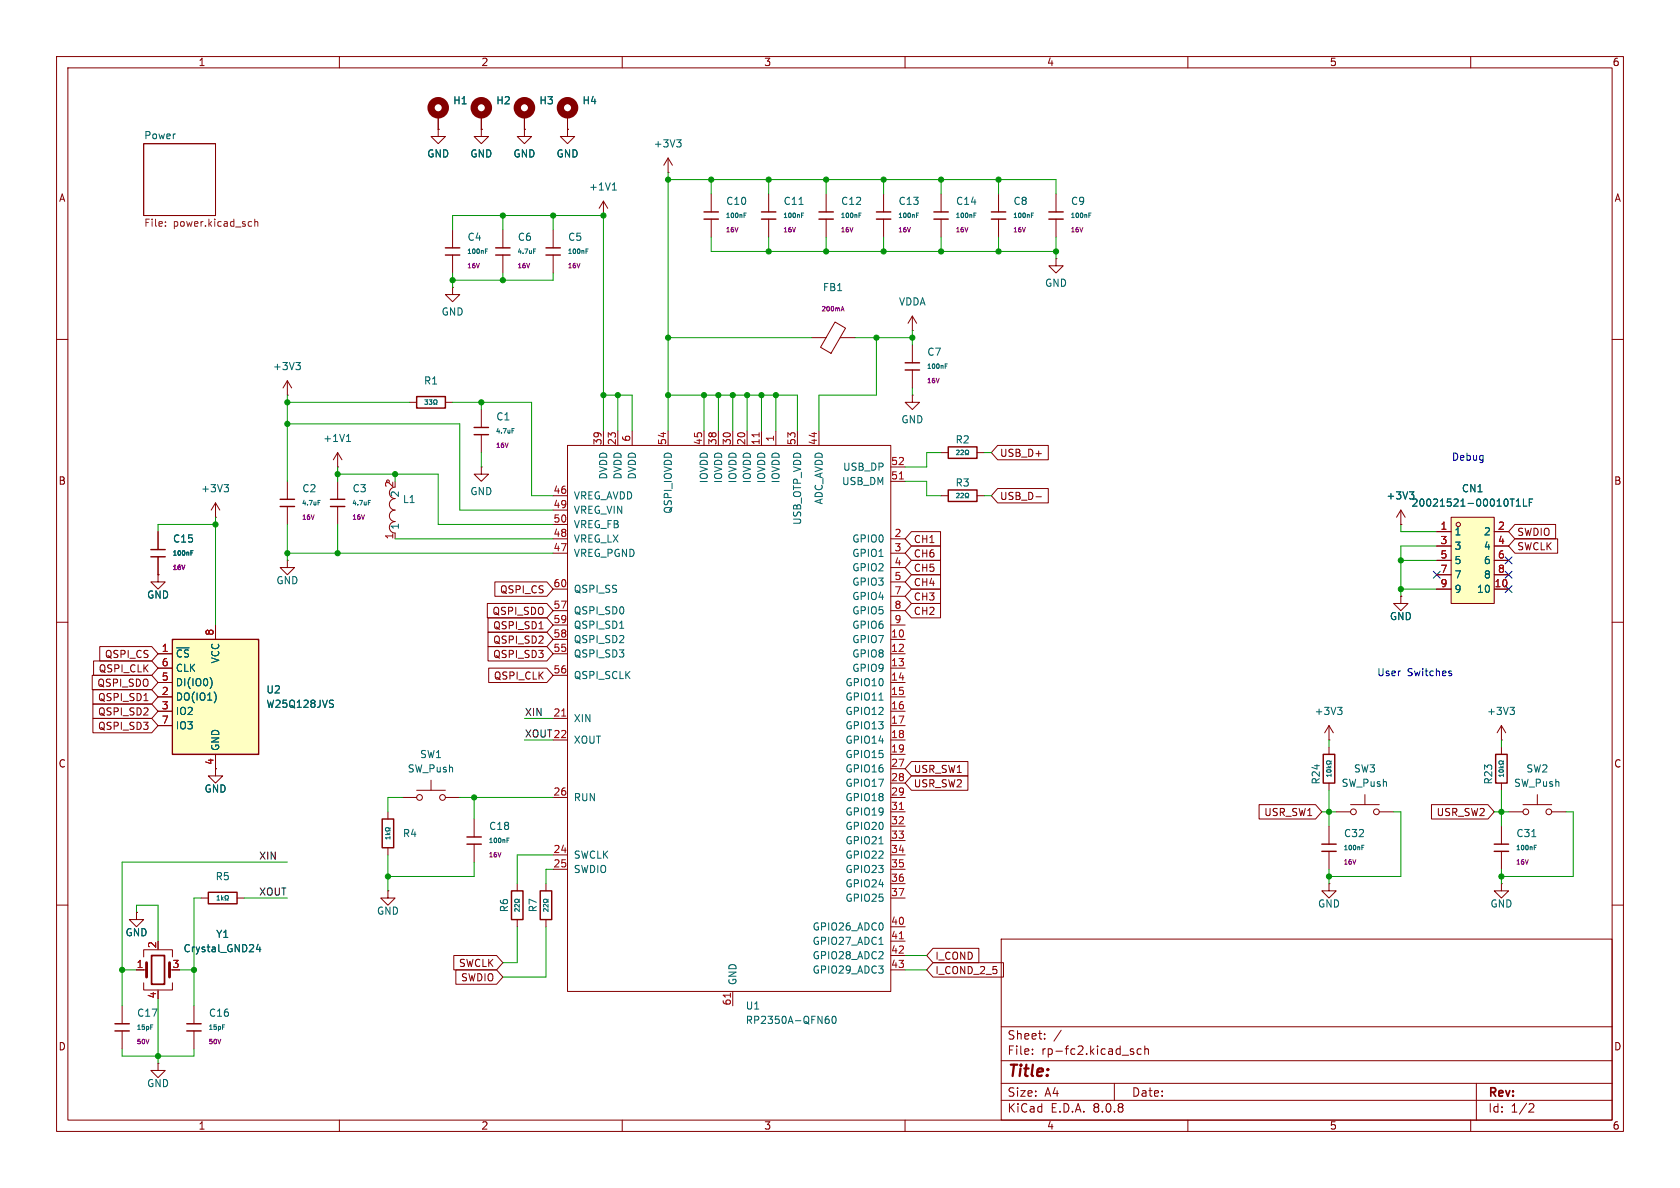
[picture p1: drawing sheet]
<svg xmlns="http://www.w3.org/2000/svg" width="297mm" height="210mm" viewBox="0 0 297 210" stroke-linecap="round" stroke-linejoin="round" font-family="sans-serif">
<g fill="none" stroke="#840000" stroke-width=".18">
<path d="M10 10h277v190h-277zM12 12h273v186h-273zM60 10v2M110 10v2M160 10v2M210 10v2M260 10v2M25.4 25.4h12.7v12.7h-12.7zM10 60h2M72.4 71.1h1.3M78.7 71.1h1.3M85.1 72.4v3.2"/>
<path d="M85.1 76.8v3.2M161.3 69.9v1.2h1.3l-1.3 1.3-1.3-1.3h1.3M161.3 69.9h.1M285 60h2M27.9 94v3.2M27.9 98.4v3.2M50.8 99.1v1.2h1.3l-1.3 1.3-1.3-1.3h1.3M50.8 99.1h.1M50.8 85.1v3.2M50.8 89.5v3.2M59.7 82.6h.1M59.7 80v2.6"/>
<path d="M59.7 85.1v3.2M59.7 89.5v3.2M59.7 80l-.8 1.3M59.7 80l.8 1.3M69.8 92.2a1.02 1.02 0 0 0-1 1 1.02 1.02 0 0 0 1.1 1M69.8 90.2a1.02 1.02 0 0 0-1 1 1.02 1.02 0 0 0 1.1 1M69.8 88.1a1.02 1.02 0 0 0-1 1.1 1.02 1.02 0 0 0 1.1 1M69.8 86.1a1.02 1.02 0 0 0-1 1 1.02 1.02 0 0 0 1.1 1M85.1 82.6v1.2h1.3l-1.3 1.3-1.3-1.3h1.3M85.1 82.6h.1M247.6 92.7h.1M247.6 90.2l-.7 1.2"/>
<path d="M247.6 90.2v2.5M247.6 90.2l.8 1.2M10 110h2M27.9 101.6v1.3h1.3l-1.3 1.2-1.2-1.2h1.2M27.9 101.6h.1M247.6 105.4v1.3h1.3l-1.3 1.3-1.2-1.3h1.2M247.6 105.4h.1M285 110h2M265.4 132.1v1.3M265.4 138.4v1.3M35.6 158.8h1.2M41.9 158.8h1.3"/>
<path d="M68.6 157.5v1.3h1.2l-1.2 1.2-1.3-1.2h1.3M68.6 157.5h.1M83.8 144.8v3.2M83.8 149.2v3.2M91.4 156.2v1.3M96.5 156.2v1.3M10 160h2M91.4 162.6v1.2M96.5 162.6v1.2M177 166h108v32h-108zM285 160h2M60 198v2"/>
<path d="M110 198v2M160 198v2M177 194.5h108M177 191.5h108M177 187.5h108M177 181.5h108M182.5 186.3v.1M182.5 185.5v.1M184.7 183.6v.1M184.7 182.8v.1M187.6 182.1l-1.3 2M197 191.5v3"/>
<path d="M199.9 185.8l.5 .2 .1 .2-.3 .2-.4-.1M199.9 185.5h.5M201.7 185.5l-.4-.1-.3 .3v.4l.2 .2h.5M202.4 185.5l.2-.1 .4 .1v.9M202.4 184.9v1.5M210 198v2M260 198v2M261 191.5v6.5M270.5 195.1l.5 .1 .2 .3-1 1.1h1"/>
</g>
<path d="M29.2 39.9v.1M29.2 39.2v.1M44.1 39.2h.4M44.5 39.9l-.4 .1M45 39.3l.2-.1h.3l.1 .8M45 38.7v1.3" fill="none" stroke="#725600" stroke-width=".18"/>
<g fill="none" stroke="#840000" stroke-width=".25">
<path d="M73.7 70.1h5v2h-5zM83.8 76.8h2.6M83.8 75.6h2.6M26.7 98.4h2.5M26.7 97.2h2.5M49.5 89.5h2.6M49.5 88.3h2.6M58.4 89.5h2.6M58.4 88.3h2.6M264.4 133.4h2v5h-2zM36.8 157.7h5.1v2.1h-5.1zM82.5 149.2h2.6"/>
<path d="M82.5 148h2.6M90.4 157.5h2.1v5.1h-2.1zM95.5 157.5h2v5.1h-2z"/>
</g>
<g fill="none" stroke="#006464" stroke-width=".18">
<path d="M61.3 78h.7M61.4 77.1l.2-.3v1.2M75.1 70.7h.5l-.3 .3 .3 .1v.3M75.1 71.4h.4M75.6 71.4h-.1M75.9 70.7h.5l-.3 .3 .2 .1v.3h-.4M76.7 71.5h.1v-.2a.34 .34 0 0 1-.1-.4 .34 .34 0 0 1 .5-.2l.1 .4-.2 .4h.2M90.5 76.1h.3M90.5 75.8h.4M33.7 97.7h.3M33.7 97.4h.4M56.2 88.8h.3"/>
<path d="M56.2 88.5h.4M65.1 88.8h.3M65.1 88.5h.4M249.2 86.9h.7l-.4 .5M249.7 87.4l.2 .3v.3M265 135.7h.8M265 136.2a.39 .39 0 0 1 .5-.2 .39 .39 0 0 1 .3 .4 .39 .39 0 0 1-.5 .2 .39 .39 0 0 1-.3-.4zM265.3 135.4l.3 .3M265.8 134.5v.2h-.2a.34 .34 0 0 0-.4-.2 .34 .34 0 0 0-.2 .5l.4 .1 .4-.2v.2M265.8 136.8v.5M265.8 137.1h-.8l.2 .2M265.8 135.4l-.3 .2"/>
<path d="M38.4 159.1h.4M38.4 158.5l.2-.2v.8M39.2 158.3v.8M39.2 158.8l.3 .3M39.5 158.6l-.3 .3M39.8 159.1h.2v-.1a.34 .34 0 0 1-.2-.5 .34 .34 0 0 1 .5-.1l.1 .3-.2 .4h.2M89.6 148.5h.3M89.6 148.2h.4M91.8 159.9v.5l-.6-.5-.2 .1 .1 .3M91.8 159v.1h-.2a.34 .34 0 0 0-.4-.1 .34 .34 0 0 0-.2 .4l.4 .2 .4-.2v.2M96.9 159v.1h-.2a.34 .34 0 0 0-.4-.1 .34 .34 0 0 0-.2 .4l.4 .2 .4-.2v.2M96.9 159.9v.5l-.6-.5-.2 .1 .1 .3"/>
<path d="M91.8 160.6v.5l-.6-.5-.2 .2 .1 .3M96.9 160.6v.5l-.6-.5-.2 .2 .1 .3"/>
</g>
<path d="M30.5 113h15.2v20.4h-15.2z" fill="#ffffc2"/>
<path d="M87.6 45.1h2.6M87.6 43.8h2.6M30.5 113h15.2v20.4h-15.2zM233.9 133.4h2.1v5h-2.1zM233.7 150.5h2.5M233.7 149.2h2.5" fill="none" stroke="#840000" stroke-width=".25"/>
<g fill="none" stroke="#840000" stroke-width=".18">
<path d="M100.3 22.9v1.2h1.3l-1.3 1.3-1.2-1.3h1.2M100.3 22.9h.1M100.3 20.3v2.6M106.7 38.1h.1M106.7 35.6l-.8 1.2M106.7 35.6v2.5M106.7 35.6l.7 1.2M118.1 30.5h.1M118.1 27.9l-.8 1.3M118.1 27.9v2.6M118.1 27.9l.8 1.3M88.9 40.6v3.2"/>
<path d="M88.9 45.1v3.2M27.9 115.6h2.6M27.9 118.1h2.6M38.1 110.5v2.5M27.9 123.2h2.6M27.9 125.7h2.6M27.9 120.7h2.6M27.9 128.3h2.6M38.1 133.4v3.8h1.3l-1.3 1.2-1.3-1.2h1.3M234.9 130.8h.1M234.9 128.3l-.7 1.2M234.9 128.3v2.5"/>
<path d="M234.9 132.1v1.3M234.9 138.4v1.3M234.9 128.3l.8 1.2M234.9 156.2v1.3h1.3l-1.3 1.3-1.2-1.3h1.2M234.9 156.2h.1M234.9 146.1v3.1M234.9 150.5v3.2M236.2 143.5h2.6M238.8 142.2h5M241.3 140.5v1.7M243.8 143.5h2.6M265.4 156.2v1.3h1.3l-1.3 1.3-1.2-1.3h1.2"/>
<path d="M265.4 156.2h.1"/>
<circle cx="239.3" cy="143.5" r=".51"/>
<circle cx="243.3" cy="143.5" r=".51"/>
</g>
<g fill="none" stroke="#006464" stroke-width=".18">
<path d="M108.3 33.6h.7M108.4 32.6l.2-.3v1.3M119.6 24.7h.8l-.4 .5M120.2 25.2l.2 .2v.3l-.2 .3M94.3 44.4h.3M94.3 44h.4M37.2 119.8a1.49 1.49 0 0 1 0 1.9M38.2 122.9v.8M58.5 123.8h.5M58.7 124.4l.3 .3-.3 .3M234.5 135.7h.8M234.6 136.2a.39 .39 0 0 1 .4-.2 .39 .39 0 0 1 .3 .4 .39 .39 0 0 1-.5 .2 .39 .39 0 0 1-.2-.4z"/>
<path d="M234.8 135.4l.3 .3M235.3 134.5v.2h-.1a.34 .34 0 0 0-.5-.2 .34 .34 0 0 0-.1 .5l.3 .1 .4-.2v.2M235.3 136.8v.5M235.3 137.1h-.8l.2 .2M235.3 135.4l-.3 .2M236.5 125h.7l-.4 .5M237 125.5l.2 .3v.3l-.2 .2M240.8 149.8h.2M240.8 149.4h.3"/>
</g>
<circle cx="100.3" cy="19" r="1.27" fill="none" stroke="#840000" stroke-width="1.3"/>
<path d="M256.5 91.4h7.7v15.3h-7.7z" fill="#ffffc2"/>
<g fill="none" stroke="#840000" stroke-width=".18">
<path d="M77.5 22.9v1.2h1.2l-1.2 1.3-1.3-1.3h1.3M77.5 22.9h.1M77.5 20.3v2.6M85.1 22.9v1.2h1.3l-1.3 1.3-1.3-1.3h1.3M85.1 22.9h.1M85.1 20.3v2.6M92.7 22.9v1.2h1.3l-1.3 1.3-1.3-1.3h1.3M92.7 22.9h.1M92.7 20.3v2.6M100.3 22.9h.1M100.3 20.3v2.6M125.7 34.3v3.2"/>
<path d="M125.7 38.7v3.2M135.9 34.3v3.2M135.9 38.7v3.2M146 34.3v3.2M146 38.7v3.2M156.2 34.3v3.2M156.2 38.7v3.2M166.4 34.3v3.2M166.4 38.7v3.2M176.5 34.3v3.2M176.5 38.7v3.2M186.7 34.3v3.2"/>
<path d="M186.7 38.7v3.2M80 50.8v1.3h1.3l-1.3 1.2-1.3-1.2h1.3M80 50.8h.1M80 40.6v3.2M80 45.1v3.2M97.8 40.6v3.2M97.8 45.1v3.2M143.5 59.7h2.5M147.6 56.9l1.9 1.1-2.6 4.5-1.8-1.1zM148.5 59.7h2.6M161.3 58.4h.1M161.3 55.9v2.5"/>
<path d="M161.3 55.9l-.8 1.3M161.3 55.9l.8 1.3M186.7 45.7v1.3h1.3l-1.3 1.3-1.3-1.3h1.3M186.7 45.7h.1M50.8 69.9h.1M50.8 67.3l-.8 1.3M50.8 67.3v2.6M50.8 67.3l.8 1.3M100.3 78.7h57.2v96.6h-57.2zM106.7 76.2v2.5M109.2 76.2v2.5M111.8 76.2v2.5"/>
<path d="M118.1 76.2v2.5M124.5 76.2v2.5M127 76.2v2.5M129.5 76.2v2.5M132.1 76.2v2.5M134.6 76.2v2.5M137.2 76.2v2.5M141 76.2v2.5M144.8 76.2v2.5M161.3 61v3.1M161.3 65.4v3.2M176.4 78.7h8.9v2.6h-8.9l-1.1-1.3z"/>
<path d="M27.9 94v3.2M27.9 98.4v3.2M38.1 91.4h.1M38.1 88.9l-.8 1.3M38.1 88.9v2.5M38.1 88.9l.8 1.3M97.8 95.3h2.5M97.8 97.8h2.5M97.8 87.6h2.5M97.8 90.2h2.5M97.8 92.7h2.5M157.5 95.3h2.5"/>
<path d="M157.5 97.8h2.5M157.5 85.1h2.5M157.5 82.6h2.5M161.1 99.1h5.2v2.5h-5.2l-1.1-1.3zM161.1 94h5.2v2.5h-5.2l-1.1-1.2zM161.1 96.5h5.2v2.6h-5.2l-1.1-1.3zM166.4 87.6h1.2M166.4 80h1.2M172.7 87.6h1.3M172.7 80h1.3M176.4 86.4h8.9v2.5h-8.9l-1.1-1.3zM183.1 87.8h1"/>
<path d="M247.6 92.7h.1M254 94h2.5M254 96.5h2.5M254 99.1h2.5M256.5 91.4h7.7v15.3h-7.7zM264.2 94h2.5M264.2 96.5h2.5M264.2 99.1h2.5M267.8 92.7h7.2v2.6h-7.2l-1.1-1.3zM267.8 95.2h7.6v2.6h-7.6l-1.1-1.3zM16.3 119.4h10.5l1.1 1.3-1.1 1.2h-10.5zM16.5 116.8h10.3l1.1 1.3-1.1 1.3h-10.3z"/>
<path d="M17.6 114.3h9.2l1.1 1.3-1.1 1.2h-9.2zM27.9 101.6h.1M27.9 115.6h2.6M27.9 118.1h2.6M38.1 110.5v2.5M86.2 106.7h10.5l1.1 1.3-1.1 1.2h-10.5zM86.3 111.8h10.4l1.1 1.2-1.1 1.3h-10.4zM86.3 114.3h10.4l1.1 1.3-1.1 1.2h-10.4zM86.3 109.2h10.4l1.1 1.3-1.1 1.3h-10.4zM86.4 118.1h10.3l1.1 1.3-1.1 1.3h-10.3zM87.5 102.9h9.2l1.1 1.2-1.1 1.3h-9.2zM95.3 111.2h.7"/>
<path d="M97.8 104.1h2.5M97.8 113h2.5M97.8 115.6h2.5M97.8 119.4h2.5M97.8 108h2.5M97.8 110.5h2.5M157.5 113h2.5M157.5 115.6h2.5M157.5 118.1h2.5M157.5 100.3h2.5M157.5 102.9h2.5M157.5 108h2.5"/>
<path d="M157.5 110.5h2.5M157.5 105.4h2.5M161.1 104.1h5.2v2.6h-5.2l-1.1-1.3zM161.1 106.7h5.2v2.5h-5.2l-1.1-1.2zM161.1 101.6h5.2v2.5h-5.2l-1.1-1.2zM247.6 105.4h.1M254 104.1h2.5M254 101.6h2.5M264.2 104.1h2.5M264.2 101.6h2.5M16.4 127h10.4l1.1 1.3-1.1 1.2h-10.4zM16.4 121.9h10.4l1.1 1.3-1.1 1.3h-10.4z"/>
<path d="M16.4 124.5h10.4l1.1 1.2-1.1 1.3h-10.4zM25.4 123.9h.8M27.9 120.7h2.6M27.9 123.2h2.6M27.9 125.7h2.6M27.9 128.3h2.6M38.1 133.4v2.5M73.7 139.7h5M76.2 137.9v1.8M97.8 130.8h2.5M97.8 127h2.5M157.5 120.7h2.5"/>
<path d="M157.5 123.2h2.5M157.5 125.7h2.5M157.5 128.3h2.5M157.5 130.8h2.5M157.5 133.4h2.5M157.5 135.9h2.5M157.5 138.4h2.5M161.1 134.6h10v2.6h-10l-1.1-1.3zM161.1 137.2h10v2.5h-10l-1.1-1.3zM265.4 130.8h.1M265.4 128.3l-.7 1.2M265.4 128.3v2.5"/>
<path d="M265.4 128.3l.8 1.2M68.6 143.5v1.3M68.6 149.9v1.2M71.1 141h2.6M78.7 141h2.6M97.8 151.1h2.5M97.8 153.7h2.5M97.8 141h2.5M157.5 143.5h2.5M157.5 151.1h2.5M157.5 153.7h2.5M157.5 141h2.5"/>
<path d="M157.5 146.1h2.5M157.5 148.6h2.5M157.5 156.2h2.5M157.5 158.8h2.5M222.6 142.2h10l1.1 1.3-1.1 1.3h-10zM253.1 142.2h9.9l1.2 1.3-1.2 1.3h-9.9zM265.4 146.1v3.1M265.4 150.5v3.2M266.7 143.5h2.5M269.2 142.2h5.1M271.8 140.5v1.7M274.3 143.5h2.6"/>
<path d="M21.6 177.8v3.2M24.1 161.3v1.3h1.3l-1.3 1.2-1.2-1.2h1.2M24.1 161.3h.1M24.1 171.5h1.8M25.4 173.7v1.3h5.1v-1.3M25.4 169.2v-1.3h5.1v1.3M27.9 175v.3M34.3 177.8v3.2M80.2 168.9h7.6l1.1 1.3-1.1 1.3h-7.6zM80.6 171.4h7.2l1.1 1.3-1.1 1.3h-7.2zM129.5 175.3v2.5M157.5 163.8h2.5"/>
<path d="M157.5 166.4h2.5M157.5 168.9h2.5M157.5 171.5h2.5M164.9 170.2h12.5v2.5h-12.5l-1.1-1.2zM164.9 167.6h8.1v2.6h-8.1l-1.1-1.3zM21.6 182.2v3.2M27.9 188v1.2h1.3l-1.3 1.3-1.2-1.3h1.2M27.9 188h.1M34.3 182.2v3.2"/>
<circle cx="257.8" cy="92.7" r=".38"/>
<circle cx="74.2" cy="141" r=".51"/>
<circle cx="78.2" cy="141" r=".51"/>
<circle cx="269.7" cy="143.5" r=".51"/>
<circle cx="273.8" cy="143.5" r=".51"/>
</g>
<g fill="none" stroke="#006464" stroke-width=".18">
<path d="M131.5 38h.3M131.5 37.7h.4M141.3 36.1h.7M141.7 38h.3M141.7 37.7h.4M151.9 38h.2M151.9 37.7h.3M162 38h.3M162 37.7h.4M172.2 38h.2M172.2 37.7h.4M182.3 38h.3"/>
<path d="M182.3 37.7h.4M192.5 38h.3M192.5 37.7h.4M85.8 44.4h.3M85.8 44h.4M103.6 44.4h.3M103.6 44h.4M52.3 64.1h.8l-.4 .5M52.9 64.6l.2 .2v.3l-.2 .2M167.1 64.7h.3M167.1 64.3h.4M169.1 79.6h.3l.2 .2-.5 .6h.5"/>
<path d="M169.9 79.6h.3l.1 .2-.5 .6h.5M33.7 97.7h.3M33.7 97.4h.4M39.6 85.7h.8l-.4 .5M40.2 86.2l.2 .2v.3l-.2 .2M169.1 87.3l.3-.1 .2 .2-.5 .6h.5M169.9 87.3l.3-.1 .1 .2-.5 .6h.5M170.6 80.4h.2v-.2a.34 .34 0 0 1-.1-.4 .34 .34 0 0 1 .4-.2l.1 .4-.1 .4h.1M170.6 88h.2v-.2a.34 .34 0 0 1-.1-.4 .34 .34 0 0 1 .4-.2l.1 .4-.1 .4h.1M249.2 86.9h.7l-.4 .5M249.7 87.4l.2 .3v.3M267 88.2h.7"/>
<path d="M268.1 89.5h.7M268.1 88.6l.3-.4v1.3M269.3 88.2v1.3h.6M270.4 88.8h.4M271 88.2h-.6v1.3M37.2 119.8a1.49 1.49 0 0 1 0 1.9M109.5 111.1h.8M38.2 122.9v.8M58.5 123.8h.5M58.7 124.4l.3 .3-.3 .3M155.4 123.8h.7M266.9 125h.8l-.4 .5"/>
<path d="M267.5 125.5l.2 .3v.3l-.2 .2M68.1 147.5h.8M68.4 147.2l.3 .3M68.9 146.3v.2h-.1a.34 .34 0 0 0-.5-.2 .34 .34 0 0 0-.1 .5l.4 .1 .3-.2v.2M68.9 147.9v.4M68.9 148.1h-.8l.3 .2M68.9 147.2l-.3 .3M155.4 149.2h.7M270.8 147.9h.7M271.2 149.8h.3M271.2 149.4h.4M45.6 166.9l-.3 .9h.8"/>
<path d="M45.9 167.4v.9M146.5 179.6l-.4 .1M147.2 179.8l.2-.2a.68 .68 0 0 1 .4 .7 .68 .68 0 0 1-.4 .6l-.2-.1-.1-.4zM155.4 166.9h.7M26.6 181.2h.4M39.3 181.2h.4M146.1 180.1h.3l.2 .3-.1 .4-.4 .1"/>
</g>
<g fill="none" stroke="#840000" stroke-width=".25">
<path d="M124.5 38.7h2.5M124.5 37.5h2.5M134.6 38.7h2.6M134.6 37.5h2.6M144.8 38.7h2.5M144.8 37.5h2.5M154.9 38.7h2.6M154.9 37.5h2.6M165.1 38.7h2.5M165.1 37.5h2.5M175.3 38.7h2.5M175.3 37.5h2.5"/>
<path d="M185.4 38.7h2.6M185.4 37.5h2.6M78.7 45.1h2.6M78.7 43.8h2.6M96.5 45.1h2.6M96.5 43.8h2.6M160 65.4h2.6M160 64.1h2.6M167.6 79h5.1v2h-5.1zM167.6 86.6h5.1v2h-5.1zM67.6 144.8h2v5.1h-2zM264.2 150.5h2.5"/>
<path d="M264.2 149.2h2.5M20.3 182.2h2.6M20.3 181h2.6M33 182.2h2.6M33 181h2.6"/>
</g>
<g fill="none" stroke="#840000" stroke-width="1.3">
<circle cx="77.5" cy="19" r="1.27"/>
<circle cx="85.1" cy="19" r="1.27"/>
<circle cx="92.7" cy="19" r="1.27"/>
</g>
<path d="M134.2 76.5v.7M159 84.7h.7M99.3 126.6h.7M159 143.1h.7M129.1 175.6v.7M159 166h.7" fill="none" stroke="#a90000" stroke-width=".18"/>
<path d="M26.8 168.9h2.3v5.1h-2.3z" fill="none" stroke="#840000" stroke-width=".3"/>
<path d="M25.9 170.2v2.5M30 170.2v2.5" fill="none" stroke="#840000" stroke-width=".51"/>
<path d="M148.8 54.7h.3M148.9 54.2l.3 .8" fill="none" stroke="#840084" stroke-width=".18"/>
<path d="M256.3 119l.3 .1 .1 .2-.2 .2h-.3M256.3 118.6l.3 .1" fill="none" stroke="#0000c2" stroke-width=".18"/>
<g fill="none" stroke="#009600" stroke-width=".18">
<path d="M88.9 38.1v2.5M97.8 38.1v2.5M118.1 30.5v45.7M118.1 31.8h68.6v2.5M125.7 31.8v2.5M135.9 31.8v2.5M146 31.8v2.5M156.2 31.8v2.5M166.4 31.8v2.5M176.5 31.8v2.5M80 40.6v-2.5h26.7v38.1M80 48.3v2.5"/>
<path d="M88.9 48.3v1.2M97.8 48.3v1.2h-17.8M118.1 59.7h25.4M125.7 41.9v2.6h61M135.9 41.9v2.6M146 41.9v2.6M151.1 59.7h10.2M154.9 59.7v10.2h-10.1v6.3M156.2 41.9v2.6M161.3 58.4v2.6M166.4 41.9v2.6M176.5 41.9v2.6"/>
<path d="M186.7 41.9v3.8M50.8 69.9v15.2M50.8 74.9h30.5v15.3h16.5M50.8 71.1h21.6M80 71.1h14v16.5h3.8M85.1 71.1v1.3M106.7 69.9h5.1v6.3M109.2 69.9v6.3M118.1 69.9h22.9v6.3M124.5 69.9v6.3M127 69.9v6.3M129.5 69.9v6.3"/>
<path d="M132.1 69.9v6.3M134.6 69.9v6.3M137.2 69.9v6.3M161.3 68.6v1.3M38.1 92.7h-10.2v1.3M38.1 91.4v19.1M50.8 92.7v6.4M50.8 97.8h47M59.7 83.8h17.8v8.9h20.3M59.7 82.6v2.5M59.7 92.7v5.1M69.8 95.3h28"/>
<path d="M69.8 83.8v1.3M85.1 80v2.6M160 85.1h3.8v2.5h2.6M166.4 80h-2.6v2.6h-3.8M174 87.6h1.3M174 80h1.3M247.6 92.7v1.3h6.4M247.6 99.1h6.4M254 96.5h-6.4v8.9M247.6 104.1h6.4M92.7 127h5.1M92.7 130.8h5.1"/>
<path d="M234.9 130.8v1.3M234.9 139.7v6.4M265.4 130.8v1.3M265.4 139.7v6.4M35.6 158.8h-1.3v19M43.2 158.8h7.6M50.8 152.4h-29.2v25.4M68.6 151.1v6.4M71.1 141h-2.5v2.5M81.3 141h16.5M83.8 152.4v2.5h-15.2M83.8 141v3.8"/>
<path d="M97.8 151.1h-6.4v5.1M97.8 153.7h-1.3v2.5M233.7 143.5h2.5M234.9 153.7v2.5M246.4 143.5h1.2v11.4h-12.7M264.2 143.5h2.5M265.4 153.7v2.5M276.9 143.5h1.2v11.4h-12.7M21.6 171.5h2.5M24.1 161.3v-1.3h3.8v6.4M27.9 176.5v11.5M31.7 171.5h2.6"/>
<path d="M91.4 163.8v6.4h-2.5M96.5 163.8v8.9h-7.6M160 171.5h3.8M160 168.9h3.8M21.6 185.4v1.3h12.7v-1.3"/>
</g>
<path d="M266.1 98.5l1.2 1.2M267.3 98.5l-1.2 1.2M253.4 101l1.2 1.2M254.6 101l-1.2 1.2M266.1 101l1.2 1.2M266.1 103.5l1.2 1.2M267.3 101l-1.2 1.2M267.3 103.5l-1.2 1.2" fill="none" stroke="#000084" stroke-width=".18"/>
<g fill="#009600" stroke="#009600" stroke-width=".18">
<circle cx="50.8" cy="74.9" r=".46"/>
<circle cx="50.8" cy="97.8" r=".46"/>
<circle cx="38.1" cy="92.7" r=".46"/>
<circle cx="59.7" cy="97.8" r=".46"/>
<circle cx="88.9" cy="49.5" r=".46"/>
<circle cx="118.1" cy="31.8" r=".46"/>
<circle cx="118.1" cy="59.7" r=".46"/>
<circle cx="106.7" cy="38.1" r=".46"/>
<circle cx="97.8" cy="38.1" r=".46"/>
<circle cx="80" cy="49.5" r=".46"/>
<circle cx="88.9" cy="38.1" r=".46"/>
<circle cx="27.9" cy="186.7" r=".46"/>
<circle cx="21.6" cy="171.5" r=".46"/>
<circle cx="34.3" cy="171.5" r=".46"/>
<circle cx="68.6" cy="154.9" r=".46"/>
<circle cx="83.8" cy="141" r=".46"/>
<circle cx="59.7" cy="83.8" r=".46"/>
<circle cx="69.8" cy="83.8" r=".46"/>
<circle cx="50.8" cy="71.1" r=".46"/>
<circle cx="85.1" cy="71.1" r=".46"/>
<circle cx="118.1" cy="69.9" r=".46"/>
<circle cx="106.7" cy="69.9" r=".46"/>
<circle cx="127" cy="69.9" r=".46"/>
<circle cx="129.5" cy="69.9" r=".46"/>
<circle cx="146" cy="44.5" r=".46"/>
<circle cx="135.9" cy="44.5" r=".46"/>
<circle cx="135.9" cy="31.8" r=".46"/>
<circle cx="146" cy="31.8" r=".46"/>
<circle cx="109.2" cy="69.9" r=".46"/>
<circle cx="124.5" cy="69.9" r=".46"/>
<circle cx="125.7" cy="31.8" r=".46"/>
<circle cx="176.5" cy="31.8" r=".46"/>
<circle cx="176.5" cy="44.5" r=".46"/>
<circle cx="166.4" cy="44.5" r=".46"/>
<circle cx="166.4" cy="31.8" r=".46"/>
<circle cx="154.9" cy="59.7" r=".46"/>
<circle cx="156.2" cy="44.5" r=".46"/>
<circle cx="156.2" cy="31.8" r=".46"/>
<circle cx="186.7" cy="44.5" r=".46"/>
<circle cx="137.2" cy="69.9" r=".46"/>
<circle cx="161.3" cy="59.7" r=".46"/>
<circle cx="132.1" cy="69.9" r=".46"/>
<circle cx="134.6" cy="69.9" r=".46"/>
<circle cx="234.9" cy="154.9" r=".46"/>
<circle cx="234.9" cy="143.5" r=".46"/>
<circle cx="265.4" cy="154.9" r=".46"/>
<circle cx="265.4" cy="143.5" r=".46"/>
<circle cx="247.6" cy="99.1" r=".46"/>
<circle cx="247.6" cy="104.1" r=".46"/>
</g>
<text font-size="2.8" fill="#840000" x="178" y="190.9">Title:</text>
<g font-size="2.1" fill="#840000">
<text x="178" y="184">Sheet:</text>
<text x="178" y="186.7">File:</text>
<text x="184.1" y="186.7">rp-fc2.kicad_sch</text>
<text x="178" y="196.9">KiCad</text>
<text x="178" y="194.1">Size:</text>
<text x="184.7" y="194.1">A4</text>
<text x="185.7" y="196.9">E.D.A.</text>
<text x="193.3" y="196.9">8.0.8</text>
<text x="200" y="194.1">Date:</text>
<text x="263" y="194.3">Rev:</text>
<text x="263" y="196.9">Id:</text>
<text x="267.1" y="196.9">1/2</text>
</g>
<g font-size="1.8" fill="#840000">
<text x="35" y="11.9">1</text>
<text x="85" y="11.9">2</text>
<text x="135" y="11.9">3</text>
<text x="185" y="11.9">4</text>
<text x="235" y="11.9">5</text>
<text x="285" y="11.9">6</text>
<text x="10.3" y="35.9">A</text>
<text x="285.3" y="35.9">A</text>
<text x="176.7" y="81">USB_D+</text>
<text x="10.3" y="85.9">B</text>
<text x="176.7" y="88.6">USB_D-</text>
<text x="285.3" y="85.9">B</text>
<text x="268.1" y="94.9">SWDIO</text>
<text x="161.4" y="101.3">CH5</text>
<text x="161.4" y="96.2">CH1</text>
<text x="161.4" y="98.7">CH6</text>
<text x="268.1" y="97.5">SWCLK</text>
<text x="88.3" y="105.1">QSPI_CS</text>
<text x="161.4" y="106.4">CH3</text>
<text x="161.4" y="103.8">CH4</text>
<text x="87" y="108.9">QSPI_SDO</text>
<text x="87.1" y="114">QSPI_SD2</text>
<text x="87.1" y="111.4">QSPI_SD1</text>
<text x="161.4" y="108.9">CH2</text>
<text x="17.4" y="119.1">QSPI_CLK</text>
<text x="18.4" y="116.5">QSPI_CS</text>
<text x="87.1" y="116.5">QSPI_SD3</text>
<text x="17.1" y="121.6">QSPI_SDO</text>
<text x="17.2" y="124.1">QSPI_SD1</text>
<text x="87.2" y="120.3">QSPI_CLK</text>
<text x="17.2" y="129.2">QSPI_SD3</text>
<text x="17.2" y="126.7">QSPI_SD2</text>
<text x="10.3" y="135.9">C</text>
<text x="37.8" y="135.3" transform="rotate(-90 37.8 135.3)">4</text>
<text x="161.4" y="136.8">USR_SW1</text>
<text x="285.3" y="135.9">C</text>
<text x="161.4" y="139.4">USR_SW2</text>
<text x="223.4" y="144.5">USR_SW1</text>
<text x="253.9" y="144.5">USR_SW2</text>
<text x="81" y="171.1">SWCLK</text>
<text x="81.4" y="173.7">SWDIO</text>
<text x="165.3" y="172.4">I_COND_2_5</text>
<text x="165.3" y="169.9">I_COND</text>
<text x="10.3" y="185.9">D</text>
<text x="285.3" y="185.9">D</text>
<text x="35" y="199.9">1</text>
<text x="85" y="199.9">2</text>
<text x="135" y="199.9">3</text>
<text x="185" y="199.9">4</text>
<text x="235" y="199.9">5</text>
<text x="285" y="199.9">6</text>
</g>
<g font-size="1.8" fill="#006464">
<text x="80" y="18.6">H1</text>
<text x="87.6" y="18.6">H2</text>
<text x="95.3" y="18.6">H3</text>
<text x="102.9" y="18.6">H4</text>
<text x="25.4" y="24.7">Power</text>
<text x="75.4" y="28">GND</text>
<text x="83.1" y="28">GND</text>
<text x="90.7" y="28">GND</text>
<text x="98.3" y="28">GND</text>
<text x="115.5" y="26.3">+3V3</text>
<text x="104" y="33.9">+1V1</text>
<text x="128.3" y="36.4">C10</text>
<text x="138.4" y="36.4">C11</text>
<text x="148.6" y="36.4">C12</text>
<text x="158.8" y="36.4">C13</text>
<text x="168.9" y="36.4">C14</text>
<text x="179.1" y="36.4">C8</text>
<text x="189.2" y="36.4">C9</text>
<text x="82.6" y="42.8">C4</text>
<text x="91.4" y="42.8">C6</text>
<text x="100.3" y="42.8">C5</text>
<text x="145.4" y="51.7">FB1</text>
<text x="184.7" y="50.9">GND</text>
<text x="78" y="56">GND</text>
<text x="158.8" y="54.2">VDDA</text>
<text x="48.2" y="65.6">+3V3</text>
<text x="163.8" y="63.1">C7</text>
<text x="74.9" y="68.2">R1</text>
<text x="87.6" y="74.5">C1</text>
<text x="159.3" y="75">GND</text>
<text x="57" y="78.3">+1V1</text>
<text x="148.9" y="83.4">USB_DP</text>
<text x="168.8" y="78.6">R2</text>
<text x="35.5" y="87.2">+3V3</text>
<text x="53.3" y="87.2">C2</text>
<text x="62.2" y="87.2">C3</text>
<text x="70.7" y="88" transform="rotate(-90 70.7 88)">2</text>
<text x="71.1" y="89.1">L1</text>
<text x="83.1" y="87.7">GND</text>
<text x="101.3" y="88.5">VREG_AVDD</text>
<text x="107.5" y="84.9" transform="rotate(-90 107.5 84.9)">DVDD</text>
<text x="110.1" y="84.9" transform="rotate(-90 110.1 84.9)">DVDD</text>
<text x="112.6" y="84.9" transform="rotate(-90 112.6 84.9)">DVDD</text>
<text x="125.3" y="85.5" transform="rotate(-90 125.3 85.5)">IOVDD</text>
<text x="127.9" y="85.5" transform="rotate(-90 127.9 85.5)">IOVDD</text>
<text x="130.4" y="85.5" transform="rotate(-90 130.4 85.5)">IOVDD</text>
<text x="132.9" y="85.5" transform="rotate(-90 132.9 85.5)">IOVDD</text>
<text x="135.5" y="85.5" transform="rotate(-90 135.5 85.5)">IOVDD</text>
<text x="138" y="85.5" transform="rotate(-90 138 85.5)">IOVDD</text>
<text x="145.6" y="89.3" transform="rotate(-90 145.6 89.3)">ADC_AVDD</text>
<text x="148.8" y="86">USB_DM</text>
<text x="168.8" y="86.2">R3</text>
<text x="245" y="88.5">+3V3</text>
<text x="249.5" y="89.8">20021521-00010T1LF</text>
<text x="258.3" y="87.2">CN1</text>
<text x="70.7" y="93.7" transform="rotate(-90 70.7 93.7)">1</text>
<text x="101.3" y="91">VREG_VIN</text>
<text x="101.3" y="93.6">VREG_FB</text>
<text x="119" y="90.9" transform="rotate(-90 119 90.9)">QSPI_IOVDD</text>
<text x="141.8" y="92.9" transform="rotate(-90 141.8 92.9)">USB_OTP_VDD</text>
<text x="257" y="94.8">1</text>
<text x="262.2" y="94.8">2</text>
<text x="30.5" y="96.1">C15</text>
<text x="101.3" y="98.7">VREG_PGND</text>
<text x="101.3" y="96.1">VREG_LX</text>
<text x="150.6" y="96.1">GPIO0</text>
<text x="150.6" y="98.7">GPIO1</text>
<text x="150.6" y="101.2">GPIO2</text>
<text x="257" y="97.4">3</text>
<text x="257" y="99.9">5</text>
<text x="262.2" y="97.4">4</text>
<text x="262.2" y="99.9">6</text>
<text x="25.9" y="106">GND</text>
<text x="48.8" y="103.5">GND</text>
<text x="101.3" y="105">QSPI_SS</text>
<text x="150.6" y="103.7">GPIO3</text>
<text x="150.6" y="106.3">GPIO4</text>
<text x="257" y="102.5">7</text>
<text x="257" y="105">9</text>
<text x="261" y="105">10</text>
<text x="262.2" y="102.5">8</text>
<text x="101.3" y="108.8">QSPI_SD0</text>
<text x="101.3" y="113.9">QSPI_SD2</text>
<text x="101.3" y="111.4">QSPI_SD1</text>
<text x="150.6" y="113.9">GPIO7</text>
<text x="150.6" y="108.8">GPIO5</text>
<text x="150.6" y="111.4">GPIO6</text>
<text x="245.6" y="109.8">GND</text>
<text x="31" y="116.4">~{CS}</text>
<text x="31" y="119">CLK</text>
<text x="39" y="117.4" transform="rotate(-90 39 117.4)">VCC</text>
<text x="101.3" y="116.4">QSPI_SD3</text>
<text x="150.6" y="116.4">GPIO8</text>
<text x="150.6" y="119">GPIO9</text>
<text x="31" y="124.1">DO(IO1)</text>
<text x="31" y="121.5">DI(IO0)</text>
<text x="47" y="125.3">W25Q128JVS</text>
<text x="47" y="122.8">U2</text>
<text x="101.3" y="120.2">QSPI_SCLK</text>
<text x="149.4" y="121.5">GPIO10</text>
<text x="149.4" y="124.1">GPIO11</text>
<text x="31" y="126.6">IO2</text>
<text x="31" y="129.1">IO3</text>
<text x="101.3" y="127.9">XIN</text>
<text x="101.3" y="131.7">XOUT</text>
<text x="149.4" y="126.6">GPIO12</text>
<text x="149.4" y="129.1">GPIO13</text>
<text x="149.4" y="131.7">GPIO14</text>
<text x="232.3" y="126.6">+3V3</text>
<text x="262.8" y="126.6">+3V3</text>
<text x="39" y="132.8" transform="rotate(-90 39 132.8)">GND</text>
<text x="72" y="136.8">SW_Push</text>
<text x="74.2" y="134.2">SW1</text>
<text x="149.4" y="134.2">GPIO15</text>
<text x="149.4" y="136.8">GPIO16</text>
<text x="239.3" y="136.8">SW3</text>
<text x="269.7" y="136.8">SW2</text>
<text x="36.1" y="140.3">GND</text>
<text x="101.3" y="141.8">RUN</text>
<text x="149.4" y="139.3">GPIO17</text>
<text x="149.4" y="141.8">GPIO18</text>
<text x="233.5" y="138.8" transform="rotate(-90 233.5 138.8)">R24</text>
<text x="237.1" y="139.3">SW_Push</text>
<text x="264" y="138.8" transform="rotate(-90 264 138.8)">R23</text>
<text x="267.6" y="139.3">SW_Push</text>
<text x="71.1" y="148.2">R4</text>
<text x="86.4" y="146.9">C18</text>
<text x="149.4" y="144.4">GPIO19</text>
<text x="149.4" y="146.9">GPIO20</text>
<text x="149.4" y="149.5">GPIO21</text>
<text x="237.5" y="148.2">C32</text>
<text x="268" y="148.2">C31</text>
<text x="38" y="155.8">R5</text>
<text x="101.3" y="152">SWCLK</text>
<text x="101.3" y="154.5">SWDIO</text>
<text x="149.4" y="152">GPIO22</text>
<text x="149.4" y="154.5">GPIO23</text>
<text x="66.5" y="161.9">GND</text>
<text x="90" y="161.4" transform="rotate(-90 90 161.4)">R6</text>
<text x="95.1" y="161.4" transform="rotate(-90 95.1 161.4)">R7</text>
<text x="149.4" y="157.1">GPIO24</text>
<text x="149.4" y="159.6">GPIO25</text>
<text x="232.9" y="160.6">GND</text>
<text x="263.4" y="160.6">GND</text>
<text x="22.1" y="165.7">GND</text>
<text x="38.1" y="166">Y1</text>
<text x="143.6" y="164.7">GPIO26_ADC0</text>
<text x="143.6" y="167.2">GPIO27_ADC1</text>
<text x="32.3" y="168.5">Crystal_GND24</text>
<text x="143.6" y="169.8">GPIO28_ADC2</text>
<text x="143.6" y="172.3">GPIO29_ADC3</text>
<text x="24.1" y="179.9">C17</text>
<text x="36.8" y="179.9">C16</text>
<text x="130.4" y="174.2" transform="rotate(-90 130.4 174.2)">GND</text>
<text x="131.7" y="178.7">U1</text>
<text x="131.7" y="181.2">RP2350A-QFN60</text>
<text x="25.9" y="192.4">GND</text>
</g>
<g font-size="1.8" fill="#725600">
<text x="25.4" y="40.4">File:</text>
<text x="30.6" y="40.4">power.kicad_sch</text>
</g>
<g font-size="1.8" fill="#a90000">
<text x="106.4" y="78.8" transform="rotate(-90 106.4 78.8)">39</text>
<text x="109" y="78.8" transform="rotate(-90 109 78.8)">23</text>
<text x="111.5" y="78.2" transform="rotate(-90 111.5 78.2)">6</text>
<text x="117.9" y="78.8" transform="rotate(-90 117.9 78.8)">54</text>
<text x="124.2" y="78.8" transform="rotate(-90 124.2 78.8)">45</text>
<text x="126.7" y="78.8" transform="rotate(-90 126.7 78.8)">38</text>
<text x="129.3" y="78.8" transform="rotate(-90 129.3 78.8)">30</text>
<text x="131.8" y="78.8" transform="rotate(-90 131.8 78.8)">20</text>
<text x="134.4" y="78.8" transform="rotate(-90 134.4 78.8)">11</text>
<text x="136.9" y="78.2" transform="rotate(-90 136.9 78.2)">1</text>
<text x="140.7" y="78.8" transform="rotate(-90 140.7 78.8)">53</text>
<text x="144.5" y="78.8" transform="rotate(-90 144.5 78.8)">44</text>
<text x="157.4" y="82.3">52</text>
<text x="69.6" y="86.3" transform="rotate(-90 69.6 86.3)">2</text>
<text x="97.7" y="87.4">46</text>
<text x="97.7" y="89.9">49</text>
<text x="157.4" y="84.8">51</text>
<text x="69.6" y="95.4" transform="rotate(-90 69.6 95.4)">1</text>
<text x="97.7" y="95">48</text>
<text x="97.7" y="92.5">50</text>
<text x="158" y="95">2</text>
<text x="254.6" y="93.7">1</text>
<text x="264.7" y="93.7">2</text>
<text x="97.7" y="97.5">47</text>
<text x="158" y="97.5">3</text>
<text x="158" y="100.1">4</text>
<text x="254.6" y="96.3">3</text>
<text x="254.6" y="98.8">5</text>
<text x="254.6" y="101.3">7</text>
<text x="264.7" y="96.3">4</text>
<text x="264.7" y="98.8">6</text>
<text x="264.7" y="101.3">8</text>
<text x="97.7" y="107.7">57</text>
<text x="97.7" y="103.9">60</text>
<text x="158" y="102.6">5</text>
<text x="158" y="105.2">7</text>
<text x="158" y="107.7">8</text>
<text x="254.6" y="103.9">9</text>
<text x="264.1" y="103.9">10</text>
<text x="37.8" y="112.5" transform="rotate(-90 37.8 112.5)">8</text>
<text x="97.7" y="112.8">58</text>
<text x="97.7" y="110.2">59</text>
<text x="157.4" y="112.8">10</text>
<text x="158" y="110.2">9</text>
<text x="28.5" y="115.3">1</text>
<text x="28.5" y="117.9">6</text>
<text x="97.7" y="115.3">55</text>
<text x="97.7" y="119.1">56</text>
<text x="157.4" y="115.3">12</text>
<text x="157.4" y="117.9">13</text>
<text x="28.5" y="122.9">2</text>
<text x="28.5" y="125.5">3</text>
<text x="28.5" y="120.4">5</text>
<text x="157.4" y="120.4">14</text>
<text x="157.4" y="122.9">15</text>
<text x="157.4" y="125.5">16</text>
<text x="28.5" y="128">7</text>
<text x="97.7" y="126.7">21</text>
<text x="157.4" y="128">17</text>
<text x="157.4" y="130.6">18</text>
<text x="157.4" y="133.1">19</text>
<text x="157.4" y="135.6">27</text>
<text x="97.7" y="140.7">26</text>
<text x="157.4" y="138.2">28</text>
<text x="157.4" y="140.7">29</text>
<text x="157.4" y="143.3">31</text>
<text x="157.4" y="145.8">32</text>
<text x="157.4" y="148.3">33</text>
<text x="97.7" y="150.9">24</text>
<text x="97.7" y="153.4">25</text>
<text x="157.4" y="150.9">34</text>
<text x="157.4" y="153.4">35</text>
<text x="157.4" y="156">36</text>
<text x="157.4" y="158.5">37</text>
<text x="27.7" y="167.7" transform="rotate(-90 27.7 167.7)">2</text>
<text x="157.4" y="163.6">40</text>
<text x="157.4" y="166.1">41</text>
<text x="24.1" y="171.2">1</text>
<text x="30.4" y="171.2">3</text>
<text x="157.4" y="168.7">42</text>
<text x="157.4" y="171.2">43</text>
<text x="27.7" y="176.6" transform="rotate(-90 27.7 176.6)">4</text>
<text x="129.3" y="177.8" transform="rotate(-90 129.3 177.8)">61</text>
</g>
<g font-size="1.8" fill="#0000c2">
<text x="256.6" y="81.6">Debug</text>
<text x="243.4" y="119.7">User</text>
<text x="248.8" y="119.7">Switches</text>
</g>
<g font-size="1.8" fill="#0f0f0f">
<text x="92.7" y="126.7">XIN</text>
<text x="92.7" y="130.5">XOUT22</text>
<text x="45.7" y="152.1">XIN</text>
<text x="45.7" y="158.4">XOUT</text>
</g>
<g font-size="1.1" fill="#840084">
<text x="128.2" y="41.3">16V</text>
<text x="138.4" y="41.3">16V</text>
<text x="148.5" y="41.3">16V</text>
<text x="158.7" y="41.3">16V</text>
<text x="168.8" y="41.3">16V</text>
<text x="179" y="41.3">16V</text>
<text x="189.2" y="41.3">16V</text>
<text x="82.5" y="47.6">16V</text>
<text x="91.4" y="47.6">16V</text>
<text x="100.3" y="47.6">16V</text>
<text x="145.1" y="55.2">200mA</text>
<text x="163.8" y="67.9">16V</text>
<text x="87.6" y="79.4">16V</text>
<text x="53.3" y="92.1">16V</text>
<text x="62.2" y="92.1">16V</text>
<text x="30.4" y="101">16V</text>
<text x="86.3" y="151.8">16V</text>
<text x="237.4" y="153">16V</text>
<text x="267.9" y="153">16V</text>
<text x="24.1" y="184.8">50V</text>
<text x="36.8" y="184.8">50V</text>
</g>
<g font-size="1.1" fill="#006464">
<text x="128.2" y="38.7">100nF</text>
<text x="138.4" y="38.7">100nF</text>
<text x="148.5" y="38.7">100nF</text>
<text x="158.7" y="38.7">100nF</text>
<text x="168.8" y="38.7">100nF</text>
<text x="179" y="38.7">100nF</text>
<text x="189.2" y="38.7">100nF</text>
<text x="82.5" y="45.1">100nF</text>
<text x="91.4" y="45.1">4.7uF</text>
<text x="100.3" y="45.1">100nF</text>
<text x="163.8" y="65.4">100nF</text>
<text x="87.6" y="76.8">4.7uF</text>
<text x="53.3" y="89.5">4.7uF</text>
<text x="62.2" y="89.5">4.7uF</text>
<text x="30.4" y="98.4">100nF</text>
<text x="86.3" y="149.2">100nF</text>
<text x="237.4" y="150.5">100nF</text>
<text x="267.9" y="150.5">100nF</text>
<text x="24.1" y="182.2">15pF</text>
<text x="36.8" y="182.2">15pF</text>
</g>
</svg>
